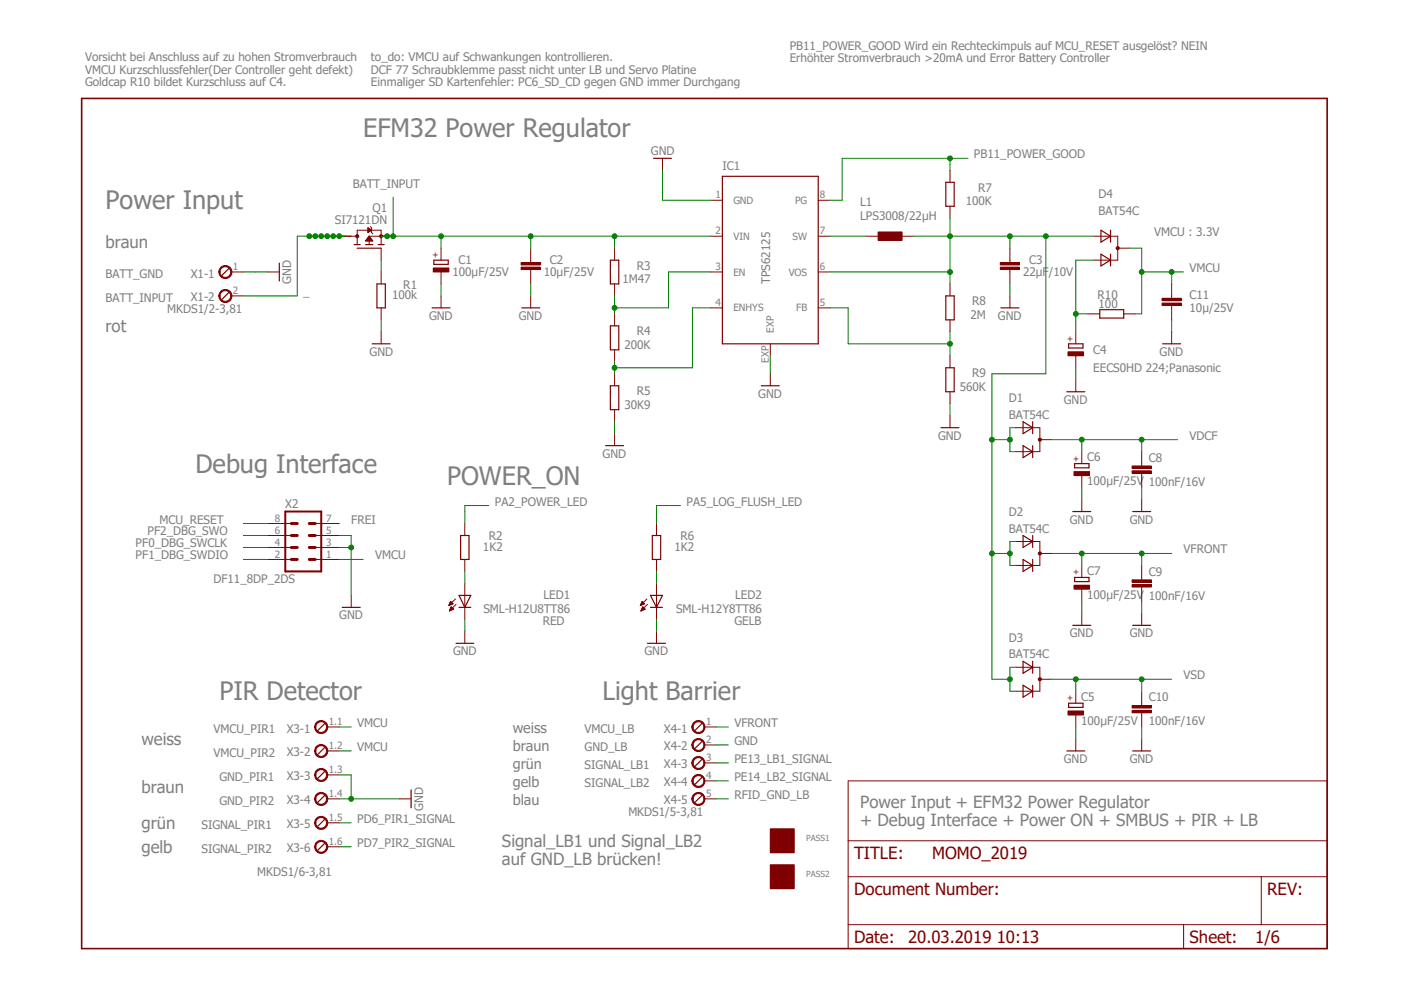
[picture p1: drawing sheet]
<svg xmlns="http://www.w3.org/2000/svg" width="297mm" height="210mm" viewBox="0 0 297 210" stroke-linecap="round" stroke-linejoin="round" font-family="sans-serif">
<path d="M17.3 20.9h264.1v180.2h-264.1z" fill="none" stroke="#7f0000" stroke-width=".34"/>
<path d="M56.7 57.7h2.5M80.8 57.7v2.5M80.8 65.3v2.5M80.8 70.4v2.5M179.8 165.6h101.6v35.5h-101.6zM179.8 178.3h101.6M179.8 185.9h101.6M179.8 196h101.6M250.9 196v5.1M267.4 185.9v10.1" fill="none" stroke="#7f0000" stroke-width=".21"/>
<path d="M59.2 55.8v3.8M78.9 72.9h3.8M79.9 60.2h1.8v5.1h-1.8z" fill="none" stroke="#7f0000" stroke-width=".25"/>
<circle cx="80.8" cy="50.1" r=".33" fill="#7f0000"/>
<circle cx="80.8" cy="50.1" r=".33" fill="none" stroke="#7f0000" stroke-width=".21"/>
<circle cx="75.7" cy="50.1" r=".33" fill="#7f0000"/>
<g fill="none" stroke="#7f0000" stroke-width=".21">
<path d="M65.6 50.1h10.1M75.7 51.9v-3.1h5.1v3.1M77.5 51.1h1.5M77.6 51h1.3M77.6 50.9h1.3M77.7 50.8h1.1M77.8 50.7h.9M77.8 50.6h.9M77.9 50.5h.7M78 50.5h.5M78 48.3l.8 .5-.8 .5M78 48.3v1"/>
<path d="M78 49.3h.1M78 49.2h.1M78 49.1h.3M78 49h.4M78 48.9h.6M78 48.9h.7M78 48.8h.7M78 48.7h.6M78 48.6h.4M78 48.5h.3M78 48.4h.2M78 48.3h.1"/>
<path d="M78 50.3h.5M78.1 50.2h.3M78.2 50.2h.2M78.2 50.1h5.2M78.3 50.1v1.8M78.3 50.1l.7 1h-1.5zM78.5 48l.3 .3v1l.2 .3M80.8 52.6v2.6M56.7 118.6h5.1M56.7 116.1h5.1M56.7 113.5h5.1M56.7 111h5.1"/>
<path d="M66.8 118.6h5.1M66.8 116.1h5.1M66.8 113.5h5.1M66.8 111h5.1M98.5 111v2.5M98.5 118.6v2.6M74.5 126.2v2.6M95.2 128.4h.1M95.2 128.3h.2M95.2 128.2h.4M95.2 128.1h.6M95.3 128h.8"/>
<path d="M95.3 129.5h.1M95.3 127.9h.6M95.3 129.4h.2M95.3 129.3h.4M95.4 127.8h.4M95.4 129.2h.5M95.4 127.7h.4M95.4 129.2h.7M95.5 127.6h.2M95.5 129.1h.6M95.5 127.6h.1M95.5 129h.5"/>
<path d="M95.5 127.5l-.3 .9M95.5 127.5l.6 .5M95.5 128.9h.4M95.6 128.8h.2M95.6 128.7h.1M95.7 128.7l.5 .5-.9 .3zM96.1 128l-.9 .4M96.6 127l-1.4 1.4M96.7 128.1l-1.4 1.4M98.5 123.7v7.6M98.5 133.9v2.5"/>
<circle cx="75.7" cy="50.1" r=".33"/>
</g>
<path d="M75.1 51.9h1.3M75.7 52.6h5.1M77.5 51.9h1.5M80.2 51.9h1.2M48.6 62l-1.6 1.5M97.7 113.5h1.7v5.1h-1.7zM72.6 128.8h3.8M96.7 136.4h3.8M97.3 128.8h2.5M97.3 126.2h2.5l-1.3 2.6z" fill="none" stroke="#7f0000" stroke-width=".25"/>
<path d="M60.5 108.5h7.6v12.7h-7.6z" fill="none" stroke="#7f0000" stroke-width=".42"/>
<path d="M61.8 111h1.2M61.8 113.5h1.2M61.8 116.1h1.2M61.8 118.6h1.2M65.6 111h1.2M65.6 113.5h1.2M65.6 116.1h1.2M65.6 118.6h1.2" fill="none" stroke="#7f0000" stroke-width=".63"/>
<path d="M46.7 61.8a1.4 1.4 0 0 1 2.3 .2 1.4 1.4 0 0 1-.8 2.1 1.4 1.4 0 0 1-1.8-1.4h.2a1.15 1.15 0 0 1 1.7-.9 1.15 1.15 0 0 1 .2 1.9 1.15 1.15 0 0 1-1.8-.5l-.1-.5h-.2z" fill-rule="evenodd" fill="#7f0000"/>
<path d="M46.7 61.8a1.4 1.4 0 0 1 2.3 .2 1.4 1.4 0 0 1-.8 2.1 1.4 1.4 0 0 1-1.8-1.4h.2a1.15 1.15 0 0 1 1.7-.9 1.15 1.15 0 0 1 .2 1.9 1.15 1.15 0 0 1-1.8-.5l-.1-.5h-.2zM49.1 62.7h2.5" fill="none" stroke="#7f0000" stroke-width=".21"/>
<path d="M48.6 56.9l-1.6 1.5" fill="none" stroke="#7f0000" stroke-width=".25"/>
<path d="M46.7 56.8a1.4 1.4 0 0 1 2.3 .1 1.4 1.4 0 0 1-.8 2.1 1.4 1.4 0 0 1-1.8-1.3h.2a1.15 1.15 0 0 1 1.7-1 1.15 1.15 0 0 1 .2 2 1.15 1.15 0 0 1-1.8-.6l-.1-.4h-.2z" fill-rule="evenodd" fill="#7f0000"/>
<path d="M46.7 56.8a1.4 1.4 0 0 1 2.3 .1 1.4 1.4 0 0 1-.8 2.1 1.4 1.4 0 0 1-1.8-1.3h.2a1.15 1.15 0 0 1 1.7-1 1.15 1.15 0 0 1 .2 2 1.15 1.15 0 0 1-1.8-.6l-.1-.4h-.2zM49.1 57.7h2.5" fill="none" stroke="#7f0000" stroke-width=".21"/>
<path d="M68.9 153.4l-1.6 1.5" fill="none" stroke="#7f0000" stroke-width=".25"/>
<path d="M67 153.2a1.41 1.41 0 0 1 2.3 .1 1.41 1.41 0 0 1-.7 2.1 1.41 1.41 0 0 1-1.9-1.3h.3a1.15 1.15 0 0 1 1.7-.9 1.15 1.15 0 0 1 .1 1.9 1.15 1.15 0 0 1-1.8-.5v-.5h-.3z" fill-rule="evenodd" fill="#7f0000"/>
<path d="M67 153.2a1.41 1.41 0 0 1 2.3 .1 1.41 1.41 0 0 1-.7 2.1 1.41 1.41 0 0 1-1.9-1.3h.3a1.15 1.15 0 0 1 1.7-.9 1.15 1.15 0 0 1 .1 1.9 1.15 1.15 0 0 1-1.8-.5v-.5h-.3zM69.4 154.1h2.5" fill="none" stroke="#7f0000" stroke-width=".21"/>
<path d="M68.9 158.5l-1.6 1.5" fill="none" stroke="#7f0000" stroke-width=".25"/>
<path d="M67 158.3a1.41 1.41 0 0 1 2.3 .1 1.41 1.41 0 0 1-.7 2.1 1.41 1.41 0 0 1-1.9-1.3h.3a1.15 1.15 0 0 1 1.7-.9 1.15 1.15 0 0 1 .1 1.9 1.15 1.15 0 0 1-1.8-.6v-.4h-.3z" fill-rule="evenodd" fill="#7f0000"/>
<path d="M67 158.3a1.41 1.41 0 0 1 2.3 .1 1.41 1.41 0 0 1-.7 2.1 1.41 1.41 0 0 1-1.9-1.3h.3a1.15 1.15 0 0 1 1.7-.9 1.15 1.15 0 0 1 .1 1.9 1.15 1.15 0 0 1-1.8-.6v-.4h-.3zM69.4 159.2h2.5" fill="none" stroke="#7f0000" stroke-width=".21"/>
<path d="M68.9 163.5l-1.6 1.6" fill="none" stroke="#7f0000" stroke-width=".25"/>
<path d="M67 163.4a1.41 1.41 0 0 1 2.3 .1 1.41 1.41 0 0 1-.7 2.1 1.41 1.41 0 0 1-1.9-1.3h.3a1.15 1.15 0 0 1 1.7-.9 1.15 1.15 0 0 1 .1 1.9 1.15 1.15 0 0 1-1.8-.6v-.4h-.3z" fill-rule="evenodd" fill="#7f0000"/>
<path d="M67 163.4a1.41 1.41 0 0 1 2.3 .1 1.41 1.41 0 0 1-.7 2.1 1.41 1.41 0 0 1-1.9-1.3h.3a1.15 1.15 0 0 1 1.7-.9 1.15 1.15 0 0 1 .1 1.9 1.15 1.15 0 0 1-1.8-.6v-.4h-.3zM69.4 164.3h2.5" fill="none" stroke="#7f0000" stroke-width=".21"/>
<path d="M68.9 168.6l-1.6 1.5" fill="none" stroke="#7f0000" stroke-width=".25"/>
<path d="M67 168.5a1.41 1.41 0 0 1 2.3 0 1.41 1.41 0 0 1-.7 2.2 1.41 1.41 0 0 1-1.9-1.3h.3a1.15 1.15 0 0 1 1.7-.9 1.15 1.15 0 0 1 .1 1.9 1.15 1.15 0 0 1-1.8-.6v-.4h-.3z" fill-rule="evenodd" fill="#7f0000"/>
<path d="M67 168.5a1.41 1.41 0 0 1 2.3 0 1.41 1.41 0 0 1-.7 2.2 1.41 1.41 0 0 1-1.9-1.3h.3a1.15 1.15 0 0 1 1.7-.9 1.15 1.15 0 0 1 .1 1.9 1.15 1.15 0 0 1-1.8-.6v-.4h-.3zM69.4 169.4h2.5" fill="none" stroke="#7f0000" stroke-width=".21"/>
<path d="M68.9 173.7l-1.6 1.5" fill="none" stroke="#7f0000" stroke-width=".25"/>
<path d="M67 173.6a1.41 1.41 0 0 1 2.3 0 1.41 1.41 0 0 1-.7 2.2 1.41 1.41 0 0 1-1.9-1.3h.3a1.15 1.15 0 0 1 1.7-1 1.15 1.15 0 0 1 .1 1.9 1.15 1.15 0 0 1-1.8-.5v-.4h-.3z" fill-rule="evenodd" fill="#7f0000"/>
<path d="M67 173.6a1.41 1.41 0 0 1 2.3 0 1.41 1.41 0 0 1-.7 2.2 1.41 1.41 0 0 1-1.9-1.3h.3a1.15 1.15 0 0 1 1.7-1 1.15 1.15 0 0 1 .1 1.9 1.15 1.15 0 0 1-1.8-.5v-.4h-.3zM69.4 174.5h2.5" fill="none" stroke="#7f0000" stroke-width=".21"/>
<path d="M68.9 178.8l-1.6 1.5" fill="none" stroke="#7f0000" stroke-width=".25"/>
<path d="M67 178.6a1.41 1.41 0 0 1 2.3 .1 1.41 1.41 0 0 1-.7 2.1 1.41 1.41 0 0 1-1.9-1.3h.3a1.15 1.15 0 0 1 1.6-.9 1.15 1.15 0 0 1 .2 1.9 1.15 1.15 0 0 1-1.8-.6v-.4h-.3z" fill-rule="evenodd" fill="#7f0000"/>
<path d="M67 178.6a1.41 1.41 0 0 1 2.3 .1 1.41 1.41 0 0 1-.7 2.1 1.41 1.41 0 0 1-1.9-1.3h.3a1.15 1.15 0 0 1 1.6-.9 1.15 1.15 0 0 1 .2 1.9 1.15 1.15 0 0 1-1.8-.6v-.4h-.3zM69.4 179.5h2.5M84.6 169.4h2.6" fill="none" stroke="#7f0000" stroke-width=".21"/>
<path d="M226.6 72.9h3v.9h-3zM87.2 167.5v3.8" fill="none" stroke="#7f0000" stroke-width=".25"/>
<path d="M226.4 74.6h3.3v.8h-3.3z" fill-rule="evenodd" fill="#7f0000"/>
<path d="M226.4 74.6h3.3v.8h-3.3zM228.1 70.4v2.5M228.1 75.4v2.6M248.4 62.7v.5M248.4 64.8v.5M228.1 80.5v2.6" fill="none" stroke="#7f0000" stroke-width=".21"/>
<path d="M226.2 83.1h3.8" fill="none" stroke="#7f0000" stroke-width=".25"/>
<path d="M246.4 63.2h4v.6h-4z" fill-rule="evenodd" fill="#7f0000"/>
<path d="M246.4 63.2h4v.6h-4z" fill="none" stroke="#7f0000" stroke-width=".21"/>
<path d="M246.4 64.3h4v.5h-4z" fill-rule="evenodd" fill="#7f0000"/>
<g fill="none" stroke="#7f0000" stroke-width=".21">
<path d="M230.6 66.5h2.6M238.2 66.5h2.6M246.4 64.3h4v.5h-4zM248.4 60.2v2.5M248.4 65.3v2.5M248.4 70.4v2.5M139.2 111v2.5M139.2 118.6v2.6M135.8 128.4h.1M135.8 128.3h.3M135.8 128.2h.4M135.9 128.1h.5"/>
<path d="M135.9 129.5h.1M135.9 128h.7M135.9 129.4h.2M136 127.9h.6M136 129.3h.4M136 127.8h.5M136 129.2h.6M136.1 127.7h.3M136.1 129.2h.7M136.1 127.6h.2M136.1 129.1h.6M136.1 127.5l-.3 .9"/>
<path d="M136.1 127.5l.5 .5M136.1 127.6h.1M136.1 129h.5M136.2 128.9h.3M136.2 128.8h.2M136.2 128.7h.2M136.6 128l-.8 .4M136.8 129.2l-.5-.5-.4 .8M136.8 129.2l-.9 .3M137.2 127l-1.4 1.4M137.3 128.1l-1.4 1.4M139.2 123.7v7.6"/>
<path d="M139.2 133.9v2.5"/>
</g>
<path d="M233.2 65.7h5v1.7h-5zM246.5 72.9h3.8M138.3 113.5h1.8v5.1h-1.8zM137.3 136.4h3.8M137.9 126.2h2.6l-1.3 2.6zM137.9 128.8h2.6M148.8 153.4l-1.5 1.5" fill="none" stroke="#7f0000" stroke-width=".25"/>
<path d="M147 153.2a1.4 1.4 0 0 1 2.3 .2 1.4 1.4 0 0 1-.8 2.1 1.4 1.4 0 0 1-1.8-1.4h.2a1.15 1.15 0 0 1 1.6-1 1.15 1.15 0 0 1 .4 1.8 1.15 1.15 0 0 1-1.9-.3l-.1-.5h-.2z" fill-rule="evenodd" fill="#7f0000"/>
<path d="M147 153.2a1.4 1.4 0 0 1 2.3 .2 1.4 1.4 0 0 1-.8 2.1 1.4 1.4 0 0 1-1.8-1.4h.2a1.15 1.15 0 0 1 1.6-1 1.15 1.15 0 0 1 .4 1.8 1.15 1.15 0 0 1-1.9-.3l-.1-.5h-.2zM149.3 154.1h2.6" fill="none" stroke="#7f0000" stroke-width=".21"/>
<path d="M148.8 157.2l-1.5 1.5" fill="none" stroke="#7f0000" stroke-width=".25"/>
<path d="M147 157.1a1.4 1.4 0 0 1 2.3 .1 1.4 1.4 0 0 1-.8 2.1 1.4 1.4 0 0 1-1.8-1.4h.2a1.15 1.15 0 0 1 1.6-1 1.15 1.15 0 0 1 .4 1.9 1.15 1.15 0 0 1-1.9-.4l-.1-.5h-.2z" fill-rule="evenodd" fill="#7f0000"/>
<path d="M147 157.1a1.4 1.4 0 0 1 2.3 .1 1.4 1.4 0 0 1-.8 2.1 1.4 1.4 0 0 1-1.8-1.4h.2a1.15 1.15 0 0 1 1.6-1 1.15 1.15 0 0 1 .4 1.9 1.15 1.15 0 0 1-1.9-.4l-.1-.5h-.2zM149.3 157.9h2.6" fill="none" stroke="#7f0000" stroke-width=".21"/>
<path d="M148.8 161l-1.5 1.5" fill="none" stroke="#7f0000" stroke-width=".25"/>
<path d="M147 160.9a1.4 1.4 0 0 1 2.3 .1 1.4 1.4 0 0 1-.8 2.1 1.4 1.4 0 0 1-1.8-1.3h.2a1.15 1.15 0 0 1 1.6-1.1 1.15 1.15 0 0 1 .4 1.9 1.15 1.15 0 0 1-1.9-.4l-.1-.4h-.2z" fill-rule="evenodd" fill="#7f0000"/>
<path d="M147 160.9a1.4 1.4 0 0 1 2.3 .1 1.4 1.4 0 0 1-.8 2.1 1.4 1.4 0 0 1-1.8-1.3h.2a1.15 1.15 0 0 1 1.6-1.1 1.15 1.15 0 0 1 .4 1.9 1.15 1.15 0 0 1-1.9-.4l-.1-.4h-.2zM149.3 161.8h2.6" fill="none" stroke="#7f0000" stroke-width=".21"/>
<path d="M148.8 164.8l-1.5 1.5" fill="none" stroke="#7f0000" stroke-width=".25"/>
<path d="M147 164.7a1.4 1.4 0 0 1 2.3 .1 1.4 1.4 0 0 1-.8 2.1 1.4 1.4 0 0 1-1.8-1.3h.2a1.15 1.15 0 0 1 1.6-1.1 1.15 1.15 0 0 1 .4 1.9 1.15 1.15 0 0 1-1.9-.4l-.1-.4h-.2z" fill-rule="evenodd" fill="#7f0000"/>
<path d="M147 164.7a1.4 1.4 0 0 1 2.3 .1 1.4 1.4 0 0 1-.8 2.1 1.4 1.4 0 0 1-1.8-1.3h.2a1.15 1.15 0 0 1 1.6-1.1 1.15 1.15 0 0 1 .4 1.9 1.15 1.15 0 0 1-1.9-.4l-.1-.4h-.2zM149.3 165.6h2.6" fill="none" stroke="#7f0000" stroke-width=".21"/>
<path d="M148.8 168.6l-1.5 1.5" fill="none" stroke="#7f0000" stroke-width=".25"/>
<path d="M147 168.5a1.4 1.4 0 0 1 2.3 .1 1.4 1.4 0 0 1-.8 2.1 1.4 1.4 0 0 1-1.8-1.3h.2a1.15 1.15 0 0 1 1.6-1.1 1.15 1.15 0 0 1 .4 1.9 1.15 1.15 0 0 1-1.9-.4l-.1-.4h-.2z" fill-rule="evenodd" fill="#7f0000"/>
<path d="M93.5 62.7v2.6M147 168.5a1.4 1.4 0 0 1 2.3 .1 1.4 1.4 0 0 1-.8 2.1 1.4 1.4 0 0 1-1.8-1.3h.2a1.15 1.15 0 0 1 1.6-1.1 1.15 1.15 0 0 1 .4 1.9 1.15 1.15 0 0 1-1.9-.4l-.1-.4h-.2zM149.3 169.4h2.6" fill="none" stroke="#7f0000" stroke-width=".21"/>
<path d="M92 55.2h3v.8h-3zM91.6 65.3h3.8" fill="none" stroke="#7f0000" stroke-width=".25"/>
<path d="M91.9 56.8h3.3v.9h-3.3z" fill-rule="evenodd" fill="#7f0000"/>
<path d="M91.9 56.8h3.3v.9h-3.3zM93.5 52.6v2.6M93.5 57.7v2.5M112.5 55.2v.5M112.5 57.1v.6" fill="none" stroke="#7f0000" stroke-width=".21"/>
<path d="M110.5 56.6h4.1v.5h-4.1z" fill-rule="evenodd" fill="#7f0000"/>
<path d="M110.5 56.6h4.1v.5h-4.1z" fill="none" stroke="#7f0000" stroke-width=".21"/>
<path d="M110.5 55.7h4.1v.5h-4.1z" fill-rule="evenodd" fill="#7f0000"/>
<g fill="none" stroke="#7f0000" stroke-width=".21">
<path d="M140.5 33.6v2.5M201.4 36.1v2.6M110.5 55.7h4.1v.5h-4.1zM112.5 52.6v2.6M112.5 57.7v2.5M130.3 52.6v2.6M150.6 50.1h2.6M150.6 57.7h2.6M150.6 42.5h2.6M173.5 50.1h2.5M173.5 57.7h2.5M173.5 42.5h2.5"/>
<path d="M201.4 43.7v2.6M214.1 55.2v.5M214.1 57.1v.6M112.5 62.7v2.6M130.3 60.2v2.5M130.3 66.5v2.6M130.3 74.2v2.5M130.3 79.2v2.6M150.6 65.3h2.6M163.3 72.9v2.5M163.3 79.2v2.6M173.5 65.3h2.5"/>
<path d="M201.4 60.2v2.5M201.4 67.8v2.6M201.4 75.4v2.6M130.3 86.9v2.5M130.3 91.9v2.6M201.4 83.1v2.5"/>
</g>
<path d="M138.6 33.6h3.8M153.2 37.4h20.3v35.5h-20.3zM200.5 38.7h1.8v5h-1.8zM129.4 55.2h1.8v5h-1.8zM110.6 65.3h3.8M129.4 69.1h1.8v5.1h-1.8zM200.5 62.7h1.8v5.1h-1.8zM200.5 78h1.8v5.1h-1.8zM128.4 94.5h3.8M129.4 81.8h1.8v5.1h-1.8zM161.4 81.8h3.8" fill="none" stroke="#7f0000" stroke-width=".25"/>
<path d="M212.1 56.6h4.1v.5h-4.1z" fill-rule="evenodd" fill="#7f0000"/>
<path d="M212.1 56.6h4.1v.5h-4.1z" fill="none" stroke="#7f0000" stroke-width=".21"/>
<path d="M212.1 55.7h4.1v.5h-4.1z" fill-rule="evenodd" fill="#7f0000"/>
<path d="M212.1 55.7h4.1v.5h-4.1zM214.1 52.6v2.6M214.1 57.7v2.5M214.1 62.7v2.6M201.4 88.1v2.6" fill="none" stroke="#7f0000" stroke-width=".21"/>
<path d="M212.2 65.3h3.8M199.5 90.7h3.8" fill="none" stroke="#7f0000" stroke-width=".25"/>
<path d="M186.2 49.2h5.1v1.8h-5.1z" fill-rule="evenodd" fill="#7f0000"/>
<path d="M183.6 50.1h2.6M186.2 49.2h5.1v1.8h-5.1zM191.3 50.1h2.5" fill="none" stroke="#7f0000" stroke-width=".21"/>
<path d="M163.3 175.7h5.1v5.1h-5.1z" fill-rule="evenodd" fill="#7f0000"/>
<path d="M163.3 175.7h5.1v5.1h-5.1z" fill="none" stroke="#7f0000" stroke-width=".21"/>
<path d="M163.3 183.3h5.1v5.1h-5.1z" fill-rule="evenodd" fill="#7f0000"/>
<path d="M163.3 183.3h5.1v5.1h-5.1z" fill="none" stroke="#7f0000" stroke-width=".21"/>
<circle cx="220.5" cy="93.2" r=".33" fill="#7f0000"/>
<g fill="none" stroke="#7f0000" stroke-width=".21">
<path d="M215.4 90.7h5.1v5.1h-5.1M220.5 93.2h2.5"/>
<circle cx="220.5" cy="93.2" r=".33"/>
</g>
<path d="M216.9 89.4l2 1.3-2 1.2zM216.9 94.5l2 1.3-2 1.2zM218.9 89.4v2.5M218.9 94.5v2.5" fill="none" stroke="#7f0000" stroke-width=".25"/>
<circle cx="220.5" cy="117.3" r=".33" fill="#7f0000"/>
<g fill="none" stroke="#7f0000" stroke-width=".21">
<path d="M215.4 114.8h5.1v5.1h-5.1M220.5 117.3h2.5"/>
<circle cx="220.5" cy="117.3" r=".33"/>
</g>
<path d="M216.9 113.5l2 1.3-2 1.3zM216.9 118.6l2 1.3-2 1.3zM218.9 113.5v2.6M218.9 118.6v2.6" fill="none" stroke="#7f0000" stroke-width=".25"/>
<circle cx="220.5" cy="144" r=".33" fill="#7f0000"/>
<g fill="none" stroke="#7f0000" stroke-width=".21">
<path d="M215.4 141.5h5.1v5.1h-5.1M220.5 144h2.5"/>
<circle cx="220.5" cy="144" r=".33"/>
</g>
<path d="M227.8 98.3h3.1v.9h-3.1zM216.9 140.2l2 1.3-2 1.2zM216.9 145.3l2 1.3-2 1.2zM218.9 140.2v2.5M218.9 145.3v2.5" fill="none" stroke="#7f0000" stroke-width=".25"/>
<path d="M227.7 100h3.3v.8h-3.3z" fill-rule="evenodd" fill="#7f0000"/>
<path d="M227.7 100h3.3v.8h-3.3zM229.4 95.8v2.5M229.4 100.8v2.6" fill="none" stroke="#7f0000" stroke-width=".21"/>
<path d="M227.8 122.4h3.1v.9h-3.1z" fill="none" stroke="#7f0000" stroke-width=".25"/>
<path d="M227.7 124.1h3.3v.8h-3.3z" fill-rule="evenodd" fill="#7f0000"/>
<path d="M229.4 119.9v2.5M227.7 124.1h3.3v.8h-3.3zM229.4 125v2.5" fill="none" stroke="#7f0000" stroke-width=".21"/>
<path d="M226.6 149.1h3v.9h-3z" fill="none" stroke="#7f0000" stroke-width=".25"/>
<path d="M226.4 150.7h3.3v.9h-3.3z" fill-rule="evenodd" fill="#7f0000"/>
<path d="M242.1 98.3v.5M242.1 100.3v.5M226.4 150.7h3.3v.9h-3.3zM228.1 146.6v2.5M228.1 151.6v2.5" fill="none" stroke="#7f0000" stroke-width=".21"/>
<path d="M240 99.8h4.1v.5h-4.1z" fill-rule="evenodd" fill="#7f0000"/>
<path d="M240 99.8h4.1v.5h-4.1z" fill="none" stroke="#7f0000" stroke-width=".21"/>
<path d="M240 98.8h4.1v.5h-4.1z" fill-rule="evenodd" fill="#7f0000"/>
<path d="M240 98.8h4.1v.5h-4.1zM242.1 95.8v2.5M242.1 100.8v2.6M242.1 122.4v.5M242.1 124.5v.5" fill="none" stroke="#7f0000" stroke-width=".21"/>
<path d="M240 124h4.1v.5h-4.1z" fill-rule="evenodd" fill="#7f0000"/>
<path d="M240 124h4.1v.5h-4.1z" fill="none" stroke="#7f0000" stroke-width=".21"/>
<path d="M240 122.9h4.1v.5h-4.1z" fill-rule="evenodd" fill="#7f0000"/>
<path d="M242.1 119.9v2.5M240 122.9h4.1v.5h-4.1zM242.1 125v2.5M242.1 149.1v.5M242.1 151.1v.5" fill="none" stroke="#7f0000" stroke-width=".21"/>
<path d="M240 150.6h4.1v.5h-4.1z" fill-rule="evenodd" fill="#7f0000"/>
<path d="M240 150.6h4.1v.5h-4.1z" fill="none" stroke="#7f0000" stroke-width=".21"/>
<path d="M240 149.6h4.1v.5h-4.1z" fill-rule="evenodd" fill="#7f0000"/>
<path d="M240 149.6h4.1v.5h-4.1zM242.1 146.6v2.5M242.1 151.6v2.5" fill="none" stroke="#7f0000" stroke-width=".21"/>
<circle cx="237" cy="52.6" r=".33" fill="#7f0000"/>
<g fill="none" stroke="#7f0000" stroke-width=".21">
<path d="M231.9 50.1h5.1v5.1h-5.1M237 52.6h2.5M229.4 105.9v2.6M242.1 105.9v2.6M229.4 130v2.6M242.1 130v2.6M228.1 156.7v2.5M242.1 156.7v2.5"/>
<circle cx="237" cy="52.6" r=".33"/>
</g>
<path d="M233.4 48.8l2.1 1.3-2.1 1.3zM233.4 53.9l2.1 1.3-2.1 1.2zM235.5 48.8v2.6M235.5 53.9v2.5M227.5 108.5h3.8M240.2 108.5h3.8M227.5 132.6h3.8M240.2 132.6h3.8M226.2 159.2h3.8M240.2 159.2h3.8" fill="none" stroke="#7f0000" stroke-width=".25"/>
<path d="M51.6 57.7h5.1M80.8 67.8v2.6M71.9 113.5h2.6v2.6h-2.6M98.5 131.3v2.6" fill="none" stroke="#007f00" stroke-width=".21"/>
<circle cx="74.5" cy="116.1" r=".51" fill="#007f00"/>
<g fill="none" stroke="#007f00" stroke-width=".21">
<path d="M74.5 116.1v10.1M71.9 164.3h2.6v5.1M71.9 169.4h12.7"/>
<circle cx="74.5" cy="116.1" r=".51"/>
</g>
<circle cx="74.5" cy="169.4" r=".51" fill="#007f00"/>
<g fill="none" stroke="#007f00" stroke-width=".21">
<path d="M140.5 36.1v6.4h10.1M66.8 50.1h-3.8v12.6M93.5 60.2v2.5M112.5 60.2v2.5M163.3 75.4v3.8M214.1 60.2v2.5M228.1 78v2.5M248.4 67.8v2.6M130.3 89.4v2.5M201.4 85.6v2.5M229.4 103.4v2.5M242.1 103.4v2.5"/>
<path d="M139.2 131.3v2.6M229.4 127.5v2.5M242.1 127.5v2.5M151.9 157.9h2.5M228.1 154.1v2.6M242.1 154.1v2.6"/>
<circle cx="74.5" cy="169.4" r=".51"/>
</g>
<circle cx="65.6" cy="50.1" r=".51" fill="#007f00"/>
<g fill="none" stroke="#007f00" stroke-width=".21">
<path d="M66.8 50.1h1.3"/>
<circle cx="65.6" cy="50.1" r=".51"/>
</g>
<circle cx="66.8" cy="50.1" r=".51" fill="#007f00"/>
<g fill="none" stroke="#007f00" stroke-width=".21">
<path d="M68.1 50.1h1.3"/>
<circle cx="66.8" cy="50.1" r=".51"/>
</g>
<circle cx="68.1" cy="50.1" r=".51" fill="#007f00"/>
<g fill="none" stroke="#007f00" stroke-width=".21">
<path d="M69.4 50.1h1.3"/>
<circle cx="68.1" cy="50.1" r=".51"/>
</g>
<circle cx="69.4" cy="50.1" r=".51" fill="#007f00"/>
<g fill="none" stroke="#007f00" stroke-width=".21">
<path d="M70.7 50.1h1.2"/>
<circle cx="69.4" cy="50.1" r=".51"/>
</g>
<circle cx="70.6" cy="50.1" r=".51" fill="#007f00"/>
<g fill="none" stroke="#007f00" stroke-width=".21">
<path d="M71.9 50.1h1.3"/>
<circle cx="70.6" cy="50.1" r=".51"/>
</g>
<circle cx="71.9" cy="50.1" r=".51" fill="#007f00"/>
<g fill="none" stroke="#007f00" stroke-width=".21">
<path d="M80.8 55.2v2.5M242.1 57.7h8.8M248.4 57.7v2.5M51.6 62.7h11.4M71.9 118.6h5.1M71.9 154.1h2.6M71.9 159.2h2.6"/>
<circle cx="71.9" cy="50.1" r=".51"/>
</g>
<circle cx="248.4" cy="57.7" r=".51" fill="#007f00"/>
<g fill="none" stroke="#007f00" stroke-width=".21">
<path d="M239.5 52.6h2.6v13.9h-1.3"/>
<circle cx="248.4" cy="57.7" r=".51"/>
</g>
<circle cx="242.1" cy="57.7" r=".51" fill="#007f00"/>
<g fill="none" stroke="#007f00" stroke-width=".21">
<path d="M228.1 55.2v15.2M228.1 66.5h2.5M51.6 116.1h5.1M51.6 118.6h5.1M51.6 113.5h5.1M51.6 111h5.1M103.6 107.2h-5.1v3.8M98.5 121.2v2.5M71.9 174.5h2.6M71.9 179.5h2.6"/>
<circle cx="242.1" cy="57.7" r=".51"/>
</g>
<circle cx="228.1" cy="66.5" r=".51" fill="#007f00"/>
<g fill="none" stroke="#007f00" stroke-width=".21">
<path d="M228.1 55.2h3.8M151.9 161.8h2.5M151.9 165.6h2.5"/>
<circle cx="228.1" cy="66.5" r=".51"/>
</g>
<circle cx="83.3" cy="50.1" r=".51" fill="#007f00"/>
<g fill="none" stroke="#007f00" stroke-width=".21">
<path d="M80.8 50.1h2.6"/>
<circle cx="83.3" cy="50.1" r=".51"/>
</g>
<circle cx="82.1" cy="50.1" r=".51" fill="#007f00"/>
<g fill="none" stroke="#007f00" stroke-width=".21">
<path d="M83.4 41.8v8.3h46.9v2.5M93.5 50.1v2.5M112.5 50.1v2.5"/>
<circle cx="82.1" cy="50.1" r=".51"/>
</g>
<circle cx="112.5" cy="50.1" r=".51" fill="#007f00"/>
<g fill="none" stroke="#007f00" stroke-width=".21">
<path d="M130.3 50.1h20.3"/>
<circle cx="112.5" cy="50.1" r=".51"/>
</g>
<circle cx="130.3" cy="50.1" r=".51" fill="#007f00"/>
<circle cx="130.3" cy="50.1" r=".51" fill="none" stroke="#007f00" stroke-width=".21"/>
<circle cx="93.5" cy="50.1" r=".51" fill="#007f00"/>
<g fill="none" stroke="#007f00" stroke-width=".21">
<path d="M150.6 57.7h-8.9v7.6h-11.4M130.3 62.7v3.8M144.3 107.2h-5.1v3.8M139.2 121.2v2.5M151.9 169.4h2.5"/>
<circle cx="93.5" cy="50.1" r=".51"/>
</g>
<circle cx="130.3" cy="65.3" r=".51" fill="#007f00"/>
<g fill="none" stroke="#007f00" stroke-width=".21">
<path d="M130.3 76.7v2.5M146.8 65.3v12.7h-16.5"/>
<circle cx="130.3" cy="65.3" r=".51"/>
</g>
<circle cx="130.3" cy="78" r=".51" fill="#007f00"/>
<g fill="none" stroke="#007f00" stroke-width=".21">
<path d="M201.4 33.6v2.5M205.2 33.6h-26.6v8.9h-2.6M176 50.1h7.6M146.8 65.3h3.8"/>
<circle cx="130.3" cy="78" r=".51"/>
</g>
<circle cx="201.4" cy="33.6" r=".51" fill="#007f00"/>
<g fill="none" stroke="#007f00" stroke-width=".21">
<path d="M179.8 65.3v7.6h21.6M201.4 70.4v5"/>
<circle cx="201.4" cy="33.6" r=".51"/>
</g>
<circle cx="201.4" cy="72.9" r=".51" fill="#007f00"/>
<g fill="none" stroke="#007f00" stroke-width=".21">
<path d="M176 65.3h3.8M210.3 93.2h3.8M215.4 90.7h-1.3v5.1h1.3"/>
<circle cx="201.4" cy="72.9" r=".51"/>
</g>
<circle cx="214.1" cy="93.2" r=".51" fill="#007f00"/>
<g fill="none" stroke="#007f00" stroke-width=".21">
<path d="M210.3 93.2v24.1h3.8M215.4 114.8h-1.3v5.1h1.3"/>
<circle cx="214.1" cy="93.2" r=".51"/>
</g>
<circle cx="214.1" cy="117.3" r=".51" fill="#007f00"/>
<g fill="none" stroke="#007f00" stroke-width=".21">
<path d="M210.3 117.3v26.7h3.8M215.4 141.5h-1.3v5.1h1.3"/>
<circle cx="214.1" cy="117.3" r=".51"/>
</g>
<circle cx="214.1" cy="144" r=".51" fill="#007f00"/>
<circle cx="214.1" cy="144" r=".51" fill="none" stroke="#007f00" stroke-width=".21"/>
<circle cx="210.3" cy="117.3" r=".51" fill="#007f00"/>
<g fill="none" stroke="#007f00" stroke-width=".21">
<path d="M193.8 50.1h7.6M210.3 79.2v14"/>
<circle cx="210.3" cy="117.3" r=".51"/>
</g>
<circle cx="201.4" cy="50.1" r=".51" fill="#007f00"/>
<g fill="none" stroke="#007f00" stroke-width=".21">
<path d="M214.1 50.1v2.5M221.7 50.1h10.2"/>
<circle cx="201.4" cy="50.1" r=".51"/>
</g>
<circle cx="214.1" cy="50.1" r=".51" fill="#007f00"/>
<g fill="none" stroke="#007f00" stroke-width=".21">
<path d="M201.4 50.1h20.3M201.4 46.3v13.9"/>
<circle cx="214.1" cy="50.1" r=".51"/>
</g>
<circle cx="201.4" cy="57.7" r=".51" fill="#007f00"/>
<g fill="none" stroke="#007f00" stroke-width=".21">
<path d="M176 57.7h25.4M221.7 50.1v29.1h-11.4"/>
<circle cx="201.4" cy="57.7" r=".51"/>
</g>
<circle cx="221.7" cy="50.1" r=".51" fill="#007f00"/>
<circle cx="221.7" cy="50.1" r=".51" fill="none" stroke="#007f00" stroke-width=".21"/>
<circle cx="210.3" cy="93.2" r=".51" fill="#007f00"/>
<g fill="none" stroke="#007f00" stroke-width=".21">
<path d="M223 93.2h19.1M229.4 93.2v2.6"/>
<circle cx="210.3" cy="93.2" r=".51"/>
</g>
<circle cx="229.4" cy="93.2" r=".51" fill="#007f00"/>
<g fill="none" stroke="#007f00" stroke-width=".21">
<path d="M249.7 93.2h-7.6v2.6"/>
<circle cx="229.4" cy="93.2" r=".51"/>
</g>
<circle cx="242.1" cy="93.2" r=".51" fill="#007f00"/>
<g fill="none" stroke="#007f00" stroke-width=".21">
<path d="M223 117.3h19.1v2.6M229.4 117.3v2.6"/>
<circle cx="242.1" cy="93.2" r=".51"/>
</g>
<circle cx="229.4" cy="117.3" r=".51" fill="#007f00"/>
<g fill="none" stroke="#007f00" stroke-width=".21">
<path d="M242.1 117.3h6.3"/>
<circle cx="229.4" cy="117.3" r=".51"/>
</g>
<circle cx="242.1" cy="117.3" r=".51" fill="#007f00"/>
<g fill="none" stroke="#007f00" stroke-width=".21">
<path d="M151.9 154.1h2.5M223 144h19.1v2.6M228.1 144v2.6"/>
<circle cx="242.1" cy="117.3" r=".51"/>
</g>
<circle cx="228.1" cy="144" r=".51" fill="#007f00"/>
<g fill="none" stroke="#007f00" stroke-width=".21">
<path d="M242.1 144h6.3"/>
<circle cx="228.1" cy="144" r=".51"/>
</g>
<circle cx="242.1" cy="144" r=".51" fill="#007f00"/>
<circle cx="242.1" cy="144" r=".51" fill="none" stroke="#007f00" stroke-width=".21"/>
<g font-size="5.4" fill="#7f7f7f">
<text x="77" y="29.1">EFM32 Power Regulator</text>
<text x="22.4" y="44.4">Power Input</text>
<text x="41.4" y="100.2">Debug Interface</text>
<text x="94.8" y="102.7">POWER_ON</text>
<text x="46.5" y="148.5">PIR Detector</text>
<text x="127.8" y="148.5">Light Barrier</text>
</g>
<g font-size="3.6" fill="#7f7f7f">
<text x="22.4" y="52.6">braun</text>
<text x="22.4" y="70.4">rot</text>
<text x="30" y="157.9">weiss</text>
<text x="30" y="168.1">braun</text>
<text x="182.4" y="171.3">Power Input + EFM32 Power Regulator</text>
<text x="30" y="175.7">grün</text>
<text x="106.4" y="179.5">Signal_LB1 und Signal_LB2</text>
<text x="182.4" y="175.1">+ Debug Interface + Power ON + SMBUS + PIR + LB</text>
<text x="30" y="180.8">gelb</text>
<text x="106.4" y="183.3">auf GND_LB brücken!</text>
</g>
<g font-size="3.6" fill="#7f0000">
<text x="181.1" y="182.1">TITLE:</text>
<text x="197.6" y="182.1">MOMO_2019</text>
<text x="181.1" y="189.7">Document Number:</text>
<text x="268.7" y="189.7">REV:</text>
<text x="181.1" y="199.9">Date:</text>
<text x="192.5" y="199.9">20.03.2019 10:13</text>
<text x="252.2" y="199.9">Sheet:</text>
<text x="266.1" y="199.9">1/6</text>
</g>
<g font-size="3" fill="#7f7f7f">
<text x="108.7" y="155.4">weiss</text>
<text x="108.7" y="159.2">braun</text>
<text x="108.7" y="163">grün</text>
<text x="108.7" y="166.8">gelb</text>
<text x="108.7" y="170.6">blau</text>
</g>
<g font-size="2.5" fill="#7f7f7f">
<text x="167.4" y="10.6">PB11_POWER_GOOD Wird ein Rechteckimpuls auf MCU_RESET ausgelöst? NEIN</text>
<text x="18" y="13">Vorsicht bei Anschluss auf zu hohen Stromverbrauch</text>
<text x="18" y="15.7">VMCU Kurzschlussfehler(Der Controller geht defekt)</text>
<text x="78.7" y="13">to_do: VMCU auf Schwankungen kontrollieren.</text>
<text x="78.7" y="15.7">DCF 77 Schraubklemme passt nicht unter LB und Servo Platine</text>
<text x="167.4" y="13.3">Erhöhter Stromverbrauch &gt;20mA und Error Battery Controller</text>
<text x="18" y="18.3">Goldcap R10 bildet Kurzschluss auf C4.</text>
<text x="78.7" y="18.3">Einmaliger SD Kartenfehler: PC6_SD_CD gegen GND immer Durchgang</text>
<text x="138" y="32.8">GND</text>
<text x="206.5" y="33.6">PB11_POWER_GOOD</text>
<text x="74.8" y="39.8">BATT_INPUT</text>
<text x="153.2" y="36.1">IC1</text>
<text x="207.4" y="40.6">R7</text>
<text x="71" y="47.5">SI7121DN</text>
<text x="78.9" y="45">Q1</text>
<text x="182.4" y="46.7">LPS3008/22µH</text>
<text x="182.4" y="43.6">L1</text>
<text x="204.8" y="43.5">100K</text>
<text x="232.9" y="45.6">BAT54C</text>
<text x="232.9" y="42.1">D4</text>
<text x="244.7" y="50.1">VMCU : 3.3V</text>
<text x="22.4" y="59">BATT_GND</text>
<text x="40.5" y="58.8">X1-1</text>
<text x="95.9" y="58.5">100µF/25V</text>
<text x="97.2" y="55.9">C1</text>
<text x="115.3" y="58.6">10µF/25V</text>
<text x="116.6" y="56">C2</text>
<text x="131.9" y="60">1M47</text>
<text x="135" y="57.1">R3</text>
<text x="216.9" y="58.6">22µF/10V</text>
<text x="218.2" y="56">C3</text>
<text x="252.2" y="57.7">VMCU</text>
<text x="22.4" y="64">BATT_INPUT</text>
<text x="40.5" y="63.9">X1-2</text>
<text x="61.8" y="60.2" transform="rotate(-90 61.8 60.2)">GND</text>
<text x="64.3" y="62.7">_</text>
<text x="83.1" y="63.5">100k</text>
<text x="85.5" y="61.3">R1</text>
<text x="163.3" y="60.2" transform="rotate(-90 163.3 60.2)">TPS62125</text>
<text x="206.1" y="64.8">R8</text>
<text x="232.7" y="63.4">R10</text>
<text x="232.9" y="65.4">100</text>
<text x="252.2" y="63.4">C11</text>
<text x="35.5" y="66.3">MKDS1/2-3,81</text>
<text x="91" y="67.8">GND</text>
<text x="110" y="67.8">GND</text>
<text x="135" y="71.1">R4</text>
<text x="205.8" y="67.6">2M</text>
<text x="211.6" y="67.8">GND</text>
<text x="252.2" y="66.2">10µ/25V</text>
<text x="78.4" y="75.4">GND</text>
<text x="132.4" y="73.9">200K</text>
<text x="231.8" y="75">C4</text>
<text x="245.9" y="75.4">GND</text>
<text x="135" y="83.8">R5</text>
<text x="203.5" y="82.8">560K</text>
<text x="206.1" y="80">R9</text>
<text x="231.8" y="78.8">EECS0HD 224;Panasonic</text>
<text x="132.4" y="86.6">30K9</text>
<text x="160.8" y="84.3">GND</text>
<text x="213.9" y="85.2">D1</text>
<text x="213.9" y="88.8">BAT54C</text>
<text x="225.5" y="85.6">GND</text>
<text x="198.9" y="93.2">GND</text>
<text x="252.2" y="93.2">VDCF</text>
<text x="127.8" y="97">GND</text>
<text x="230.5" y="97.8">C6</text>
<text x="243.6" y="97.9">C8</text>
<text x="60.5" y="107.7">X2</text>
<text x="104.9" y="107.2">PA2_POWER_LED</text>
<text x="145.5" y="107.2">PA5_LOG_FLUSH_LED</text>
<text x="230.5" y="102.9">100µF/25V</text>
<text x="243.6" y="103">100nF/16V</text>
<text x="31.3" y="113.5">PF2_DBG_SWO</text>
<text x="33.8" y="111">MCU_RESET</text>
<text x="74.5" y="111">FREI</text>
<text x="213.9" y="109.3">D2</text>
<text x="213.9" y="112.9">BAT54C</text>
<text x="226.8" y="111">GND</text>
<text x="239.5" y="111">GND</text>
<text x="28.7" y="116.1">PF0_DBG_SWCLK</text>
<text x="28.7" y="118.6">PF1_DBG_SWDIO</text>
<text x="79.5" y="118.6">VMCU</text>
<text x="102.4" y="116.8">1K2</text>
<text x="103.6" y="114.6">R2</text>
<text x="143" y="116.8">1K2</text>
<text x="144.3" y="114.6">R6</text>
<text x="250.9" y="117.3">VFRONT</text>
<text x="45.3" y="123.7">DF11_8DP_2DS</text>
<text x="230.5" y="121.9">C7</text>
<text x="243.6" y="122">C9</text>
<text x="71.9" y="131.3">GND</text>
<text x="102.5" y="129.9">SML-H12U8TT86</text>
<text x="115.2" y="127">LED1</text>
<text x="143.3" y="129.9">SML-H12Y8TT86</text>
<text x="155.9" y="127">LED2</text>
<text x="230.5" y="127">100µF/25V</text>
<text x="243.6" y="127.1">100nF/16V</text>
<text x="115.1" y="132.6">RED</text>
<text x="155.7" y="132.6">GELB</text>
<text x="213.9" y="136">D3</text>
<text x="226.8" y="135.1">GND</text>
<text x="239.5" y="135.1">GND</text>
<text x="96.1" y="138.9">GND</text>
<text x="136.6" y="138.9">GND</text>
<text x="213.9" y="139.6">BAT54C</text>
<text x="229.2" y="148.6">C5</text>
<text x="243.6" y="148.7">C10</text>
<text x="250.9" y="144">VSD</text>
<text x="45.2" y="155.4">VMCU_PIR1</text>
<text x="60.8" y="155.3">X3-1</text>
<text x="75.7" y="154.2">VMCU</text>
<text x="123.9" y="155.4">VMCU_LB</text>
<text x="140.8" y="155.3">X4-1</text>
<text x="155.7" y="154.2">VFRONT</text>
<text x="229.2" y="153.7">100µF/25V</text>
<text x="243.6" y="153.8">100nF/16V</text>
<text x="45.2" y="160.5">VMCU_PIR2</text>
<text x="60.8" y="160.4">X3-2</text>
<text x="75.7" y="159.2">VMCU</text>
<text x="123.9" y="159.2">GND_LB</text>
<text x="140.8" y="159.1">X4-2</text>
<text x="155.7" y="161.8">PE13_LB1_SIGNAL</text>
<text x="155.7" y="157.9">GND</text>
<text x="225.5" y="161.8">GND</text>
<text x="239.5" y="161.8">GND</text>
<text x="46.5" y="165.6">GND_PIR1</text>
<text x="60.8" y="165.4">X3-3</text>
<text x="123.9" y="163">SIGNAL_LB1</text>
<text x="123.9" y="166.8">SIGNAL_LB2</text>
<text x="140.8" y="162.9">X4-3</text>
<text x="140.8" y="166.7">X4-4</text>
<text x="155.7" y="165.6">PE14_LB2_SIGNAL</text>
<text x="46.5" y="170.6">GND_PIR2</text>
<text x="60.8" y="170.5">X3-4</text>
<text x="89.7" y="171.9" transform="rotate(-90 89.7 171.9)">GND</text>
<text x="133.2" y="172.9">MKDS1/5-3,81</text>
<text x="140.8" y="170.5">X4-5</text>
<text x="155.7" y="169.4">RFID_GND_LB</text>
<text x="42.7" y="175.7">SIGNAL_PIR1</text>
<text x="60.8" y="175.6">X3-5</text>
<text x="75.7" y="174.5">PD6_PIR1_SIGNAL</text>
<text x="75.7" y="179.5">PD7_PIR2_SIGNAL</text>
<text x="42.7" y="180.8">SIGNAL_PIR2</text>
<text x="54.5" y="185.6">MKDS1/6-3,81</text>
<text x="60.8" y="180.7">X3-6</text>
</g>
<g font-size="2.1" fill="#7f7f7f">
<text x="151.7" y="42.1">1</text>
<text x="155.5" y="43.2">GND</text>
<text x="168.6" y="43.2">PG</text>
<text x="173.8" y="42.1">8</text>
<text x="151.7" y="49.7">2</text>
<text x="155.5" y="50.8">VIN</text>
<text x="168.1" y="50.8">SW</text>
<text x="173.8" y="49.7">7</text>
<text x="49.4" y="57.3">1</text>
<text x="151.7" y="57.3">3</text>
<text x="155.5" y="58.5">EN</text>
<text x="167.2" y="58.5">VOS</text>
<text x="173.8" y="57.3">6</text>
<text x="49.4" y="62.4">2</text>
<text x="151.7" y="64.9">4</text>
<text x="173.8" y="64.9">5</text>
<text x="155.5" y="66">ENHYS</text>
<text x="164.1" y="70.6" transform="rotate(-90 164.1 70.6)">EXP</text>
<text x="168.8" y="66">FB</text>
<text x="163" y="76.9" transform="rotate(-90 163 76.9)">EXP</text>
<text x="58.3" y="113.2">6</text>
<text x="58.3" y="110.7">8</text>
<text x="69.2" y="113.2">5</text>
<text x="69.2" y="110.7">7</text>
<text x="58.3" y="118.2">2</text>
<text x="58.3" y="115.7">4</text>
<text x="69.2" y="118.2">1</text>
<text x="69.2" y="115.7">3</text>
<text x="69.7" y="153.8">1.1</text>
<text x="149.7" y="153.8">1</text>
<text x="69.7" y="158.9">1.2</text>
<text x="149.7" y="157.6">2</text>
<text x="149.7" y="161.4">3</text>
<text x="69.7" y="164">1.3</text>
<text x="149.7" y="165.2">4</text>
<text x="69.7" y="169">1.4</text>
<text x="149.7" y="169">5</text>
<text x="69.7" y="174.1">1.5</text>
<text x="69.7" y="179.2">1.6</text>
</g>
<g font-size="1.8" fill="#7f0000">
<text x="92.9" y="54.7" transform="rotate(-90 92.9 54.7)">+</text>
<text x="227.5" y="72.5" transform="rotate(-90 227.5 72.5)">+</text>
<text x="228.8" y="97.9" transform="rotate(-90 228.8 97.9)">+</text>
<text x="228.8" y="122" transform="rotate(-90 228.8 122)">+</text>
<text x="227.5" y="148.7" transform="rotate(-90 227.5 148.7)">+</text>
</g>
<g font-size="1.8" fill="#7f7f7f">
<text x="170.9" y="178.3">PASS1</text>
<text x="170.9" y="185.9">PASS2</text>
</g>
</svg>
